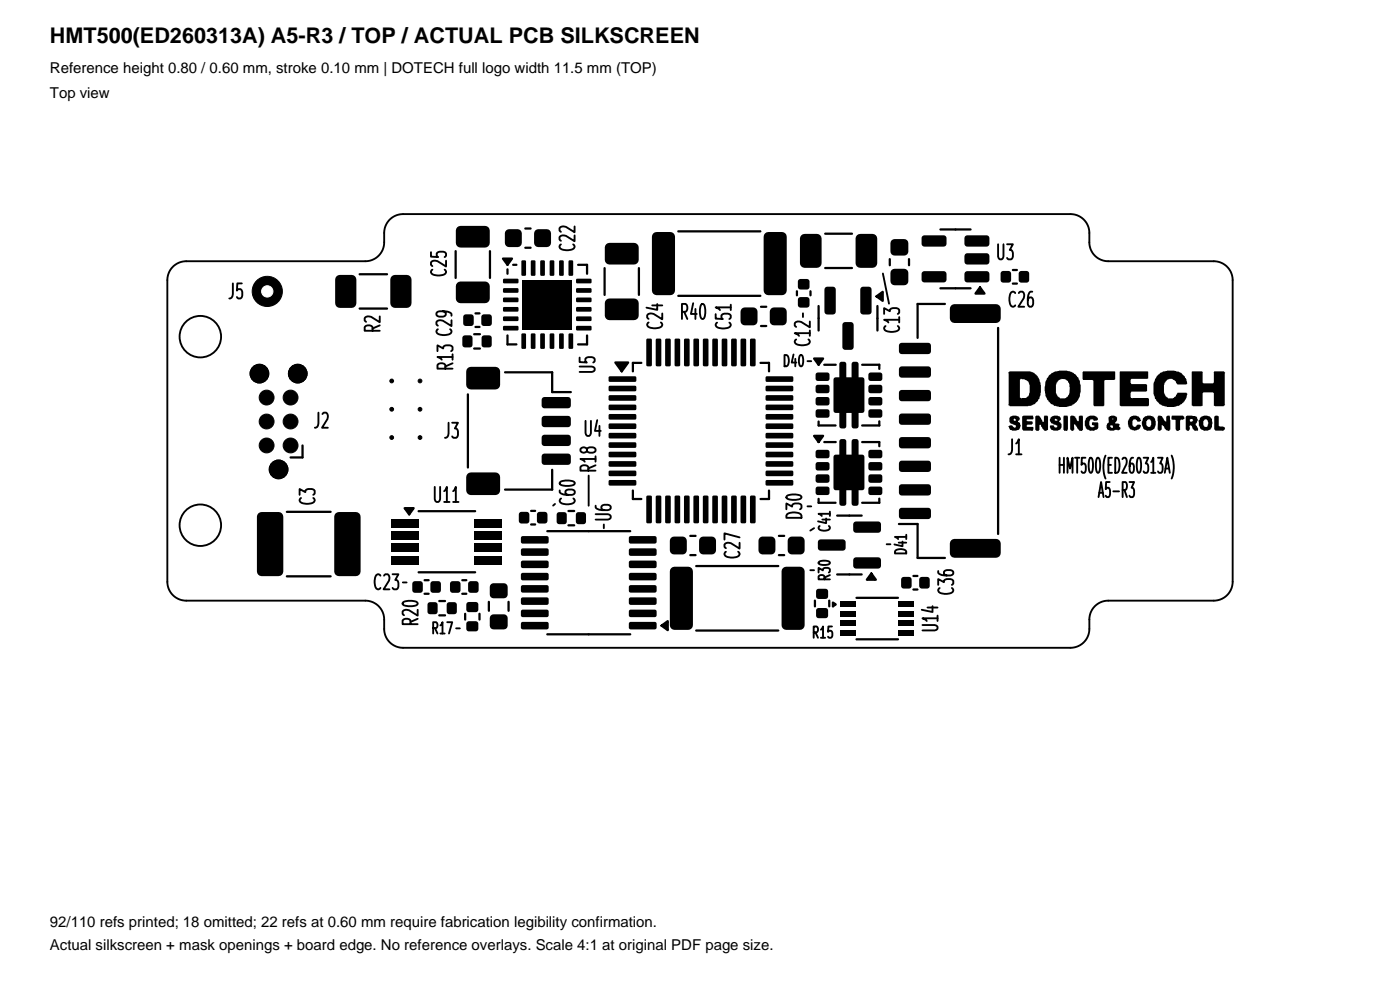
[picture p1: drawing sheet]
<svg xmlns="http://www.w3.org/2000/svg" width="297mm" height="210mm" viewBox="0 0 297 210" stroke-linecap="round" stroke-linejoin="round" font-family="sans-serif">
<g fill="#000">
<path d="M71.4 58.6l.7-.3h2.5a1 1 0 0 1 1 1v5a1 1 0 0 1-1 1h-2.5a1 1 0 0 1-1-1v-5zM83.1 58.6l.7-.3h2.5a1 1 0 0 1 1 1v5a1 1 0 0 1-1 1h-2.5a1 1 0 0 1-1-1v-5zM97 48.2l.7-.3h5.2a1 1 0 0 1 1 1v2.6a1 1 0 0 1-1 1h-5.2a1 1 0 0 1-1-1v-2.6zM106.8 59.2l3-.1 .2 .3v.6l-.2 .1h-2.9l-.2-.2zM106.7 54.9h1.9l-.9 1.3zM110.7 55.3l.7-.1 .2 .2v2.9l-.2 .2h-.5l-.3-.1zM107.4 48.9l.6-.3h1.8a.9 .9 0 0 1 .9 .9v2a.9 .9 0 0 1-.9 .9h-1.8a.9 .9 0 0 1-.9-.9v-2zM112.7 55.3l.7-.1 .2 .2v2.9l-.2 .2h-.5l-.3-.1zM114.7 55.3l.7-.1 .2 .2v2.9l-.2 .2h-.5l-.3-.1zM116.7 55.3l.7-.1 .2 .2v2.9l-.2 .2h-.5l-.3-.1zM113.6 48.9l.6-.3h1.8a.9 .9 0 0 1 .9 .9v2a.9 .9 0 0 1-.9 .9h-1.8a.9 .9 0 0 1-.9-.9v-2zM118.7 55.3l.7-.1 .2 .2v2.9l-.2 .2h-.5l-.3-.1z"/>
<path d="M120.7 55.3l.7-.1 .2 .2v2.9l-.2 .2h-.5l-.3-.1zM122.3 59.2l3-.1 .2 .3v.6l-.2 .1h-2.9l-.2-.2zM128.6 51.8l.7-.3h5.2a1 1 0 0 1 1 1v2.6a1 1 0 0 1-1 1h-5.2a1 1 0 0 1-1-1v-2.6zM138.6 49.5l.7-.3h2.9a1 1 0 0 1 1 1v11.4a1 1 0 0 1-1 1h-2.9a1 1 0 0 1-1-1v-11.4zM162.3 49.5l.7-.3h2.9a1 1 0 0 1 1 1v11.4a1 1 0 0 1-1 1h-2.9a1 1 0 0 1-1-1v-11.4zM169.4 59.3l.4-.1h1.4a.56 .56 0 0 1 .5 .5v1.2a.56 .56 0 0 1-.5 .5h-1.4a.56 .56 0 0 1-.5-.5v-1.2zM170 49.9l.7-.3h2.6a1 1 0 0 1 1 1v5.2a1 1 0 0 1-1 1h-2.6a1 1 0 0 1-1-1v-5.2zM181.8 49.9l.7-.3h2.6a1 1 0 0 1 1 1v5.2a1 1 0 0 1-1 1h-2.6a1 1 0 0 1-1-1v-5.2zM189.2 51l.6-.3h2a.88 .88 0 0 1 .9 .9v1.7a.88 .88 0 0 1-.9 .9h-2a.87 .87 0 0 1-.9-.9v-1.7zM195.7 50.1l.4-.2h4.1a.6 .6 0 0 1 .6 .6v1.2a.6 .6 0 0 1-.6 .6h-4.1a.6 .6 0 0 1-.6-.6v-1.2zM195.7 57.7l.4-.2h4.1a.6 .6 0 0 1 .6 .6v1.2a.6 .6 0 0 1-.6 .6h-4.1a.6 .6 0 0 1-.6-.6v-1.2zM204.8 57.7l.4-.2h4.1a.6 .6 0 0 1 .6 .6v1.2a.6 .6 0 0 1-.6 .6h-4.1a.6 .6 0 0 1-.6-.6v-1.2z"/>
<path d="M204.8 53.9l.4-.2h4.1a.6 .6 0 0 1 .6 .6v1.2a.6 .6 0 0 1-.6 .6h-4.1a.6 .6 0 0 1-.6-.6v-1.2zM204.8 50.1l.4-.2h4.1a.6 .6 0 0 1 .6 .6v1.2a.6 .6 0 0 1-.6 .6h-4.1a.6 .6 0 0 1-.6-.6v-1.2zM212.4 57.6l.4-.1h1.1a.56 .56 0 0 1 .6 .5v1.4a.56 .56 0 0 1-.6 .6h-1.1a.56 .56 0 0 1-.5-.6v-1.4zM216.3 57.6l.4-.1h1.1a.56 .56 0 0 1 .5 .5v1.4a.56 .56 0 0 1-.5 .6h-1.1a.56 .56 0 0 1-.6-.6v-1.4zM97 60l.7-.3h5.2a1 1 0 0 1 1 1v2.6a1 1 0 0 1-1 1h-5.2a1 1 0 0 1-1-1v-2.6zM98.2 71.3l.4-.2h1.1l.4 .2 .1 .4v1.5l-.1 .3-.4 .2h-1.1l-.4-.2-.1-.3v-1.5zM98.4 66.8l.4-.1h1.1a.56 .56 0 0 1 .6 .5v1.4a.56 .56 0 0 1-.6 .6h-1.1a.56 .56 0 0 1-.5-.6v-1.4zM102.3 71.3l.4-.2h1.1l.4 .2 .1 .4v1.5l-.1 .3-.4 .2h-1.1l-.4-.2-.1-.3v-1.5zM102.3 66.8l.4-.1h1.1a.56 .56 0 0 1 .5 .5v1.4a.56 .56 0 0 1-.5 .6h-1.1a.56 .56 0 0 1-.6-.6v-1.4zM99.2 78.1l.7-.3h5.2a1 1 0 0 1 1 1v2.8a1 1 0 0 1-1 1h-5.2a1 1 0 0 1-1-1v-2.8zM106.8 61.2l3-.1 .2 .3v.6l-.2 .1h-2.9l-.2-.2zM106.8 63.2l3-.1 .2 .3v.6l-.2 .1h-2.9l-.2-.2z"/>
<path d="M106.8 65.2l3-.1 .2 .3v.6l-.2 .1h-2.9l-.2-.2zM106.8 67.2l3-.1 .2 .3v.6l-.2 .1h-2.9l-.2-.2zM106.8 69.2l3-.1 .2 .3v.6l-.2 .1h-2.9l-.2-.2zM110.7 70.8l.7-.1 .2 .2v2.9l-.2 .2h-.5l-.3-.1zM110.9 59.4h10.4v10.4h-10.4zM112.7 70.8l.7-.1 .2 .2v2.9l-.2 .2h-.5l-.3-.1zM114.7 70.8l.7-.1 .2 .2v2.9l-.2 .2h-.5l-.3-.1zM116.7 70.8l.7-.1 .2 .2v2.9l-.2 .2h-.5l-.3-.1zM118.7 70.8l.7-.1 .2 .2v2.9l-.2 .2h-.5l-.3-.1zM120.7 70.8l.7-.1 .2 .2v2.9l-.2 .2h-.5l-.3-.1zM122.3 69.2l3-.1 .2 .3v.6l-.2 .1h-2.9l-.2-.2zM122.3 67.2l3-.1 .2 .3v.6l-.2 .1h-2.9l-.2-.2z"/>
<path d="M122.3 65.2l3-.1 .2 .3v.6l-.2 .1h-2.9l-.2-.2zM122.3 63.2l3-.1 .2 .3v.6l-.2 .1h-2.9l-.2-.2zM122.3 61.2l3-.1 .2 .3v.6l-.2 .1h-2.9l-.2-.2zM128.6 63.6l.7-.3h5.2a1 1 0 0 1 1 1v2.6a1 1 0 0 1-1 1h-5.2a1 1 0 0 1-1-1v-2.6zM130.5 76.9h2.8l-1.4 1.9zM137.2 71.9l.8-.1 .3 .3v5.3l-.3 .3h-.7l-.2-.3zM139.2 71.9l.8-.1 .3 .3v5.3l-.3 .3h-.7l-.2-.3zM141.2 71.9l.8-.1 .3 .3v5.3l-.3 .3h-.7l-.2-.3zM143.2 71.9l.8-.1 .3 .3v5.3l-.3 .3h-.7l-.2-.3zM145.2 71.9l.8-.1 .3 .3v5.3l-.3 .3h-.7l-.2-.3zM147.2 71.9l.8-.1 .3 .3v5.3l-.3 .3h-.7l-.2-.3zM149.2 71.9l.8-.1 .3 .3v5.3l-.3 .3h-.7l-.2-.3z"/>
<path d="M151.2 71.9l.8-.1 .3 .3v5.3l-.3 .3h-.7l-.2-.3zM153.2 71.9l.8-.1 .3 .3v5.3l-.3 .3h-.7l-.2-.3zM155.2 71.9l.8-.1 .3 .3v5.3l-.3 .3h-.7l-.2-.3zM157.2 71.9l.8-.1 .3 .3v5.3l-.3 .3h-.7l-.2-.3zM159.2 71.9l.8-.1 .3 .3v5.3l-.3 .3h-.7l-.2-.3zM157.4 65.5l.6-.3h1.8a.9 .9 0 0 1 .9 .9v2a.9 .9 0 0 1-.9 .9h-1.8a.9 .9 0 0 1-.9-.9v-2zM163.6 65.5l.6-.3h1.8a.9 .9 0 0 1 .9 .9v2a.9 .9 0 0 1-.9 .9h-1.8a.9 .9 0 0 1-.9-.9v-2zM169.4 63.2l.4-.2h1.4a.56 .56 0 0 1 .5 .6v1.1a.56 .56 0 0 1-.5 .6h-1.4a.56 .56 0 0 1-.5-.6v-1.1zM173.2 79.2l.3-.2 2.2 .1 .3 .4-.1 1-.4 .3h-2.2l-.3-.5zM172.7 76.1h1.9l-.9 1.3zM175.1 61l.4-.2h1.2a.6 .6 0 0 1 .6 .6v4.7a.6 .6 0 0 1-.6 .6h-1.2a.6 .6 0 0 1-.6-.6v-4.7zM178.2 76.9l.9-.2 .4 .3v3.9l-.3 .5h-.8l-.3-.3v-3.9z"/>
<path d="M178.9 68.5l.4-.2h1.2a.6 .6 0 0 1 .6 .6v4.7a.6 .6 0 0 1-.6 .6h-1.2a.6 .6 0 0 1-.6-.6v-4.7zM180.8 76.9l.9-.2 .4 .3v3.9l-.3 .5h-.8l-.3-.3v-3.9zM184.4 79.2l.3-.2 2.2 .1 .3 .4-.1 1-.4 .3h-2.2l-.3-.5zM182.7 61l.4-.2h1.2a.6 .6 0 0 1 .6 .6v4.7a.6 .6 0 0 1-.6 .6h-1.2a.6 .6 0 0 1-.6-.6v-4.7zM185.9 62.9l1.4-1v1.9zM189.2 57.3l.6-.3h2a.88 .88 0 0 1 .9 .9v1.7a.88 .88 0 0 1-.9 .9h-2a.87 .87 0 0 1-.9-.9v-1.7zM190.9 72.9l.4-.2h5.6a.6 .6 0 0 1 .6 .6v1.2a.6 .6 0 0 1-.6 .6h-5.6a.6 .6 0 0 1-.6-.6v-1.2zM201.8 64.8l.7-.3h8.8a1 1 0 0 1 1 1v2a1 1 0 0 1-1 1h-8.8a1 1 0 0 1-1-1v-2zM207.9 61l1 1.3h-2zM213.9 79l.2-.2h4.5l.8 .3 .7 .6 .6 1.5 .1 2.1-.3 1.3-.9 1.1-1.5 .5h-3.9l-.2-.2v-1.7h2.4l.4 .2 .8-.1 .5-.3 .3-.8v-1.7l-.2-.6-.3-.3-1.4-.3-.1 .1v3.8h-2.4zM222.5 79.7l1.1-.8 1-.3h1.8l1.2 .5a2.46 2.46 0 0 1 1.4 1.7l.3 .8v1.6l-.2 .3v.6l-.2 .3a2.93 2.93 0 0 1-1.6 1.6l-1 .3h-1.7l-.6-.2a2.55 2.55 0 0 1-2-1.8l-.2-.3-.1-.6h2.4l.2 .6 .6 .5 1.3-.1 .4-.3 .3-.6 .1-1.4-.2-.6a1.24 1.24 0 0 0-.8-1l-.8-.1-.2 .1a1.45 1.45 0 0 0-.9 1.1l-.1 1.8h-2.3l-.1-1.4 .2-1.1zM229.7 78.8l6.9 .1v1.5l-.2 .2-2.1 .1v5.3l-.2 .2h-2l-.1-.2v-5.2l-.2-.2h-2.1z"/>
<path d="M237.5 78.9h6.1v1.4l-.2 .1h-3.4l-.2 .1v.7l.2 .3h3.2l.1 .1v1.3l-.1 .2h-3.2l-.2 .2v1l.4 .2 3.4-.1 .1 .2v1.4l-.1 .2h-5.8l-.3-.2zM245.6 79.6l.3-.2a2.52 2.52 0 0 1 1.7-.7l1.6-.1 1.4 .5 .8 .8v.2l.3 .3 .2 1-.2 .2h-1.9l-.4-.8-.7-.4-1.1 .1-.5 .7-.2 .4v1.7l.3 .7 .6 .5h1l.7-.5 .3-.7h1.9l.2 .5-.3 .8a2.94 2.94 0 0 1-1.9 1.6l-.5 .1h-1.6a3.1 3.1 0 0 1-2-1l-.6-.7-.3-1v-2.3l.3-.9zM252.9 78.8h2.1l.2 .2-.1 2.2 .2 .1h2.1l.1-.1-.1-2.2 .2-.2h2.1l.2 .2-.1 7-.2 .2-2.1-.1v-2.7l-.1-.2h-2.1l-.2 .2v2.7l-2 .1-.3-.2zM115.1 84.4l.4-.2h5a.6 .6 0 0 1 .6 .6v1.2a.6 .6 0 0 1-.6 .6h-5a.6 .6 0 0 1-.6-.6v-1.2zM115.1 88.4l.4-.2h5a.6 .6 0 0 1 .6 .6v1.2a.6 .6 0 0 1-.6 .6h-5a.6 .6 0 0 1-.6-.6v-1.2zM115.1 92.4l.4-.2h5a.6 .6 0 0 1 .6 .6v1.2a.6 .6 0 0 1-.6 .6h-5a.6 .6 0 0 1-.6-.6v-1.2zM115.1 96.4l.4-.2h5a.6 .6 0 0 1 .6 .6v1.2a.6 .6 0 0 1-.6 .6h-5a.6 .6 0 0 1-.6-.6v-1.2zM129.2 79.9l5.5-.1 .3 .2v.7l-.3 .3h-5.3l-.3-.3zM129.2 81.9l5.5-.1 .3 .2v.7l-.3 .3h-5.3l-.3-.3zM129.2 83.9l5.5-.1 .3 .2v.7l-.3 .3h-5.3l-.3-.3zM129.2 85.9l5.5-.1 .3 .2v.7l-.3 .3h-5.3l-.3-.3zM129.2 87.9l5.5-.1 .3 .2v.7l-.3 .3h-5.3l-.3-.3z"/>
<path d="M129.2 89.9l5.5-.1 .3 .2v.7l-.3 .3h-5.3l-.3-.3zM129.2 91.9l5.5-.1 .3 .2v.7l-.3 .3h-5.3l-.3-.3zM129.2 93.9l5.5-.1 .3 .2v.7l-.3 .3h-5.3l-.3-.3zM129.2 95.9l5.5-.1 .3 .2v.7l-.3 .3h-5.3l-.3-.3zM129.2 97.9l5.5-.1 .3 .2v.7l-.3 .3h-5.3l-.3-.3zM162.5 97.9l5.5-.1 .3 .2v.7l-.3 .3h-5.3l-.3-.3zM162.5 95.9l5.5-.1 .3 .2v.7l-.3 .3h-5.3l-.3-.3zM162.5 93.9l5.5-.1 .3 .2v.7l-.3 .3h-5.3l-.3-.3zM162.5 91.9l5.5-.1 .3 .2v.7l-.3 .3h-5.3l-.3-.3zM162.5 89.9l5.5-.1 .3 .2v.7l-.3 .3h-5.3l-.3-.3zM162.5 87.9l5.5-.1 .3 .2v.7l-.3 .3h-5.3l-.3-.3zM162.5 85.9l5.5-.1 .3 .2v.7l-.3 .3h-5.3l-.3-.3z"/>
<path d="M162.5 83.9l5.5-.1 .3 .2v.7l-.3 .3h-5.3l-.3-.3zM162.5 81.9l5.5-.1 .3 .2v.7l-.3 .3h-5.3l-.3-.3zM162.5 79.9l5.5-.1 .3 .2v.7l-.3 .3h-5.3l-.3-.3zM173.2 95.6l.3-.2 2.2 .1 .3 .4-.1 1-.4 .3h-2.2l-.3-.5zM173.2 98.2l.3-.2 2.2 .1 .3 .4-.1 1-.4 .3h-2.2l-.3-.5zM173.2 81.8l.3-.2 2.2 .1 .3 .4-.1 1-.4 .3h-2.2l-.3-.5zM173.2 84.4l.3-.2 2.2 .1 .3 .4-.1 1-.4 .3h-2.2l-.3-.5zM173.2 87l.3-.2 2.2 .1 .3 .4-.1 1-.4 .3h-2.2l-.3-.5zM172.7 92.5h1.9l-.9 1.3zM177 96.6l.3-.2h5.6l.3 .2 .2 .3v6.6l-.2 .4-.3 .1h-5.6l-.3-.1-.2-.4v-6.6zM177 80.2l.3-.2h5.6l.3 .2 .2 .3v6.6l-.2 .4-.3 .1h-5.6l-.3-.1-.2-.4v-6.6zM178.2 93.3l.9-.2 .4 .3v3.9l-.3 .5h-.8l-.3-.3v-3.9z"/>
<path d="M178.2 86.4l.9-.2 .4 .3v3.9l-.3 .5h-.8l-.3-.3v-3.9zM180.8 93.3l.9-.2 .4 .3v3.9l-.3 .5h-.8l-.3-.3v-3.9zM180.8 86.4l.9-.2 .4 .3v3.9l-.3 .5h-.8l-.3-.3v-3.9zM184.4 98.2l.3-.2 2.2 .1 .3 .4-.1 1-.4 .3h-2.2l-.3-.5zM184.4 95.6l.3-.2 2.2 .1 .3 .4-.1 1-.4 .3h-2.2l-.3-.5zM184.4 87l.3-.2 2.2 .1 .3 .4-.1 1-.4 .3h-2.2l-.3-.5zM184.4 84.4l.3-.2 2.2 .1 .3 .4-.1 1-.4 .3h-2.2l-.3-.5zM184.4 81.8l.3-.2 2.2 .1 .3 .4-.1 1-.4 .3h-2.2l-.3-.5zM190.9 92.9l.4-.2h5.6a.6 .6 0 0 1 .6 .6v1.2a.6 .6 0 0 1-.6 .6h-5.6a.6 .6 0 0 1-.6-.6v-1.2zM190.9 87.9l.4-.2h5.6a.6 .6 0 0 1 .6 .6v1.2a.6 .6 0 0 1-.6 .6h-5.6a.6 .6 0 0 1-.6-.6v-1.2zM190.9 82.9l.4-.2h5.6a.6 .6 0 0 1 .6 .6v1.2a.6 .6 0 0 1-.6 .6h-5.6a.6 .6 0 0 1-.6-.6v-1.2zM190.9 77.9l.4-.2h5.6a.6 .6 0 0 1 .6 .6v1.2a.6 .6 0 0 1-.6 .6h-5.6a.6 .6 0 0 1-.6-.6v-1.2z"/>
<path d="M214.2 88.5l.6-.3a1.79 1.79 0 0 1 1.4 .4l.2 .4-.4 .3v.2l.1 .1a.91 .91 0 0 1 0 1.5l-.4 .2h-1l-.6-.3-.2-.5 .3-.3 .7 .1 .2 .4h.3l.2-.2-.1-.3-1.1-.4-.3-.3v-.4h.9l.4 .2 .1-.3-.3-.2-.2 .3h-.9zM216.8 88.3l.3-.1h2.1v.8h-1.4v.3l.2 .1h1.1v.5l-.2 .2h-.9l-.2 .1 .1 .4h1.3v.5l-.1 .3-2-.1-.3-.2zM219.8 88.2h.6l.7 .8v.4l.3 .1 .1-1.3h.7l.1 .1v2.9l-.4 .2-.4-.1-.4-.3-.3-.8-.2-.1-.1 1.1-.2 .2-.7-.2v-2.9zM222.9 88.6l.6-.4h.9l.4 .1 .2 .3v.5l-.4 .3 .6 .5v.8l-.2 .4-.5 .2h-1a.96 .96 0 0 1-.8-1l.8-.1 .3 .5 .4-.1 .1-.3-1.3-.5-.3-.5h1.5l.1-.3-.5-.2v.4h-1.1zM225.7 88.2h.8l.1 .1v2.8l-.2 .3h-.6l-.2-.2zM227 88.3l.2-.1a1.16 1.16 0 0 1 1.3 1l.1 .2 .3-.1v-1l.1-.1h.7v3l-.1 .2-.7-.1-.8-1.3-.3 .1 .1 1-.2 .2-.3 .1-.4-.3zM230.4 88.7l.8-.5h1l.3 .2a.51 .51 0 0 1 .3 .8l-.8 .1-.1-.3h-.6l-.2 .4v.8l.2 .4h.7l.2-.1-.1-.3h-.5v-.5l.2-.2 1.1 .1 .1 1.2-.2 .3-.5 .1-.3 .2-.7-.1a1.55 1.55 0 0 1-1.2-1v-1zM235.2 88.4l.5-.2h.7l.5 .2 .1 .8-.4 .4v.2h.7l.2 .2-.1 .5 .3 .2-.2 .5-2.1 .1-.6-.3v-.8h.7l.2 .5h.4l-.1-.5h-1.2v-.3l.4-.3v-.8h.7v.2h.3v-.2h-1zM239.7 88.5l.6-.3h.8l.7 .4 .3 .5-.3 .3h-.5l-.3-.4h-.5l-.3 .3v.9l.2 .3a.68 .68 0 0 0 .9-.4h.5l.3 .1a1.21 1.21 0 0 1-1.2 1.1 1.68 1.68 0 0 1-1.5-.7l-.1-1.3zM242.5 88.7l.4-.4 .4-.1h.8a1.09 1.09 0 0 1 1 1.1v.9a1.4 1.4 0 0 1-.9 1.1l-.9 .1-.7-.4-.3-.8h1l.2 .4h.5l.2-.4v-.8l-.2-.4h-.5l-.3 .4v.8h-.9l-.1-.8zM245.7 88.2h.8l.7 1.2h.2l.1-1.2h.6l.2 .9v2l-.2 .2-.3 .1-.4-.1-.3-.3-.2-.5-.4-.3v.9l-.4 .3-.4-.1-.1-.2v-2.7zM248.6 88.2h2.4l.2 .2v.5l-.2 .1h-.6v.2v2l-.3 .1-.4 .1-.3-.3v-2l-.9-.1z"/>
<path d="M251.6 88.2h1.4l.8 .1a.96 .96 0 0 1-.1 1.5l-.1 .3 .6 .8v.4l-.2 .1-.6-.1-.7-1.1h-.3l-.1 .2 .1 .7-.1 .2h-.5l-.3-.2v-1.7h1.4l.2-.2v-.2l-.5-.1-.2 .1v.4h-.9zM254.6 88.6l.8-.4h.8l.4 .1 .4 .6a2.5 2.5 0 0 1 0 2l-.7 .4-.9 .1-.2-.2-.4-.1-.5-.9h1l.2 .4h.6l.2-.6v-.5l-.3-.5h-.4l-.3 .3v.9h-1v-1l.2-.2zM257.7 88.2h.6l.2 .1v2l.2 .2 1 .1a.51 .51 0 0 1 .1 .5 .51 .51 0 0 1-.5 .3l-1.5-.1-.2-.2zM83.1 110.1h5.8v1.8h-5.8zM83.1 112.7h5.8v1.8h-5.8zM83.1 115.3h5.8v1.8h-5.8zM83.1 117.9h5.8v1.8h-5.8zM85.8 107.8h2l-1 1.3zM100.7 117.9h5.8v1.8h-5.8zM100.7 115.3h5.8v1.8h-5.8zM100.7 112.7h5.8v1.8h-5.8zM100.7 110.1h5.8v1.8h-5.8z"/>
<path d="M99.2 100.5l.7-.3h5.2a1 1 0 0 1 1 1v2.8a1 1 0 0 1-1 1h-5.2a1 1 0 0 1-1-1v-2.8zM110.2 108.7l.4-.1h1.1a.56 .56 0 0 1 .6 .5v1.4a.56 .56 0 0 1-.6 .6h-1.1a.56 .56 0 0 1-.5-.6v-1.4zM114.1 108.7l.4-.1h1.1a.56 .56 0 0 1 .5 .5v1.4a.56 .56 0 0 1-.5 .6h-1.1a.56 .56 0 0 1-.6-.6v-1.4zM110.6 113.8l.3-.1h5.3l.2 .4v1l-.4 .2h-5.3l-.2-.4zM110.6 116.4l.3-.1h5.3l.2 .4v1l-.4 .2h-5.3l-.2-.4zM118.2 108.8l.4-.2h1.1l.4 .2 .1 .4v1.5l-.1 .3-.4 .2h-1.1l-.4-.2-.1-.3v-1.5zM122.3 108.8l.4-.2h1.1l.4 .2 .1 .4v1.5l-.1 .3-.4 .2h-1.1l-.4-.2-.1-.3v-1.5zM129.2 99.9l5.5-.1 .3 .2v.7l-.3 .3h-5.3l-.3-.3zM129.2 101.9l5.5-.1 .3 .2v.7l-.3 .3h-5.3l-.3-.3zM137.2 105.2l.8-.1 .3 .3v5.3l-.3 .3h-.7l-.2-.3zM139.2 105.2l.8-.1 .3 .3v5.3l-.3 .3h-.7l-.2-.3zM133.5 116.4l.3-.1h5.3l.2 .4v1l-.4 .2h-5.3l-.2-.4z"/>
<path d="M133.5 113.8l.3-.1h5.3l.2 .4v1l-.4 .2h-5.3l-.2-.4zM141.2 105.2l.8-.1 .3 .3v5.3l-.3 .3h-.7l-.2-.3zM142.4 114.1l.6-.3h1.8a.9 .9 0 0 1 .9 .9v2a.9 .9 0 0 1-.9 .9h-1.8a.9 .9 0 0 1-.9-.9v-2zM143.2 105.2l.8-.1 .3 .3v5.3l-.3 .3h-.7l-.2-.3zM145.2 105.2l.8-.1 .3 .3v5.3l-.3 .3h-.7l-.2-.3zM147.2 105.2l.8-.1 .3 .3v5.3l-.3 .3h-.7l-.2-.3zM148.6 114.1l.6-.3h1.8a.9 .9 0 0 1 .9 .9v2a.9 .9 0 0 1-.9 .9h-1.8a.9 .9 0 0 1-.9-.9v-2zM149.2 105.2l.8-.1 .3 .3v5.3l-.3 .3h-.7l-.2-.3zM151.2 105.2l.8-.1 .3 .3v5.3l-.3 .3h-.7l-.2-.3zM153.2 105.2l.8-.1 .3 .3v5.3l-.3 .3h-.7l-.2-.3zM155.2 105.2l.8-.1 .3 .3v5.3l-.3 .3h-.7l-.2-.3zM157.2 105.2l.8-.1 .3 .3v5.3l-.3 .3h-.7l-.2-.3z"/>
<path d="M159.2 105.2l.8-.1 .3 .3v5.3l-.3 .3h-.7l-.2-.3zM162.5 101.9l5.5-.1 .3 .2v.7l-.3 .3h-5.3l-.3-.3zM162.5 99.9l5.5-.1 .3 .2v.7l-.3 .3h-5.3l-.3-.3zM161.2 114.1l.6-.3h1.8a.9 .9 0 0 1 .9 .9v2a.9 .9 0 0 1-.9 .9h-1.8a.9 .9 0 0 1-.9-.9v-2zM167.4 114.1l.6-.3h1.8a.9 .9 0 0 1 .9 .9v2a.9 .9 0 0 1-.9 .9h-1.8a.9 .9 0 0 1-.9-.9v-2zM173.2 100.8l.3-.2 2.2 .1 .3 .4-.1 1-.4 .3h-2.2l-.3-.5zM173.2 103.4l.3-.2 2.2 .1 .3 .4-.1 1-.4 .3h-2.2l-.3-.5zM178.2 102.8l.9-.2 .4 .3v3.9l-.3 .5h-.8l-.3-.3v-3.9zM173.7 114.6l.4-.2h4.7a.6 .6 0 0 1 .6 .6v1.2a.6 .6 0 0 1-.6 .6h-4.7a.6 .6 0 0 1-.6-.6v-1.2zM180.8 102.8l.9-.2 .4 .3v3.9l-.3 .5h-.8l-.3-.3v-3.9zM184.4 103.4l.3-.2 2.2 .1 .3 .4-.1 1-.4 .3h-2.2l-.3-.5zM184.4 100.8l.3-.2 2.2 .1 .3 .4-.1 1-.4 .3h-2.2l-.3-.5z"/>
<path d="M181.2 110.8l.4-.2h4.7a.6 .6 0 0 1 .6 .6v1.2a.6 .6 0 0 1-.6 .6h-4.7a.6 .6 0 0 1-.6-.6v-1.2zM190.9 107.9l.4-.2h5.6a.6 .6 0 0 1 .6 .6v1.2a.6 .6 0 0 1-.6 .6h-5.6a.6 .6 0 0 1-.6-.6v-1.2zM190.9 102.9l.4-.2h5.6a.6 .6 0 0 1 .6 .6v1.2a.6 .6 0 0 1-.6 .6h-5.6a.6 .6 0 0 1-.6-.6v-1.2zM190.9 97.9l.4-.2h5.6a.6 .6 0 0 1 .6 .6v1.2a.6 .6 0 0 1-.6 .6h-5.6a.6 .6 0 0 1-.6-.6v-1.2zM201.8 114.6l.7-.3h8.8a1 1 0 0 1 1 1v2a1 1 0 0 1-1 1h-8.8a1 1 0 0 1-1-1v-2zM54.8 108.9l.7-.3h3.6a1 1 0 0 1 1 1v11.6a1 1 0 0 1-1 1h-3.6a1 1 0 0 1-1-1v-11.6zM71.2 108.9l.7-.3h3.6a1 1 0 0 1 1 1v11.6a1 1 0 0 1-1 1h-3.6a1 1 0 0 1-1-1v-11.6zM87.6 123.4l.4-.1h1.1a.56 .56 0 0 1 .6 .5v1.4a.56 .56 0 0 1-.6 .6h-1.1a.56 .56 0 0 1-.5-.6v-1.4zM90.8 127.9l.4-.2h1.1l.4 .2 .1 .4v1.5l-.1 .3-.4 .2h-1.1l-.4-.2-.1-.3v-1.5zM91.5 123.4l.4-.1h1.1a.56 .56 0 0 1 .5 .5v1.4a.56 .56 0 0 1-.5 .6h-1.1a.56 .56 0 0 1-.6-.6v-1.4zM94.9 127.9l.4-.2h1.1l.4 .2 .1 .4v1.5l-.1 .3-.4 .2h-1.1l-.4-.2-.1-.3v-1.5zM95.6 123.4l.4-.1h1.1a.56 .56 0 0 1 .6 .5v1.4a.56 .56 0 0 1-.6 .6h-1.1a.56 .56 0 0 1-.5-.6v-1.4z"/>
<path d="M99.1 127.9l.4-.2h1.4l.4 .2 .2 .3v1.1l-.2 .4-.4 .2h-1.4l-.4-.2-.2-.4v-1.1zM99.1 131.9l.4-.1h1.4l.4 .1 .2 .4v1.1l-.2 .4-.4 .1h-1.4l-.4-.1-.2-.4v-1.1zM99.5 123.4l.4-.1h1.1a.56 .56 0 0 1 .5 .5v1.4a.56 .56 0 0 1-.5 .6h-1.1a.56 .56 0 0 1-.6-.6v-1.4zM104.1 130.6l.6-.3h2.2a.8 .8 0 0 1 .8 .8v1.6a.8 .8 0 0 1-.8 .8h-2.2a.8 .8 0 0 1-.8-.8v-1.6zM104.1 124l.6-.3h2.2a.8 .8 0 0 1 .8 .8v1.6a.8 .8 0 0 1-.8 .8h-2.2a.8 .8 0 0 1-.8-.8v-1.6zM110.6 119l.3-.1h5.3l.2 .4v1l-.4 .2h-5.3l-.2-.4zM110.6 121.6l.3-.1h5.3l.2 .4v1l-.4 .2h-5.3l-.2-.4zM110.6 124.2l.3-.1h5.3l.2 .4v1l-.4 .2h-5.3l-.2-.4zM110.6 126.8l.3-.1h5.3l.2 .4v1l-.4 .2h-5.3l-.2-.4zM110.6 129.4l.3-.1h5.3l.2 .4v1l-.4 .2h-5.3l-.2-.4zM110.6 132l.3-.1h5.3l.2 .4v1l-.4 .2h-5.3l-.2-.4zM133.5 132l.3-.1h5.3l.2 .4v1l-.4 .2h-5.3l-.2-.4z"/>
<path d="M133.5 129.4l.3-.1h5.3l.2 .4v1l-.4 .2h-5.3l-.2-.4zM133.5 126.8l.3-.1h5.3l.2 .4v1l-.4 .2h-5.3l-.2-.4zM133.5 124.2l.3-.1h5.3l.2 .4v1l-.4 .2h-5.3l-.2-.4zM133.5 121.6l.3-.1h5.3l.2 .4v1l-.4 .2h-5.3l-.2-.4zM133.5 119l.3-.1h5.3l.2 .4v1l-.4 .2h-5.3l-.2-.4zM140.3 132.7l1.4-.9v1.9zM142.4 120.5l.7-.3h2.9a1 1 0 0 1 1 1v11.4a1 1 0 0 1-1 1h-2.9a1 1 0 0 1-1-1v-11.4zM166.1 120.5l.7-.3h2.9a1 1 0 0 1 1 1v11.4a1 1 0 0 1-1 1h-2.9a1 1 0 0 1-1-1v-11.4zM173.3 125.1l.4-.2h1.4l.4 .2 .2 .3v1.1l-.2 .4-.4 .2h-1.4l-.4-.2-.2-.4v-1.1zM173.3 129.1l.4-.1h1.4l.4 .1 .2 .4v1.1l-.2 .4-.4 .1h-1.4l-.4-.1-.2-.4v-1.1zM178.3 127.6h3.2v1.2h-3.2zM178.3 129.6h3.2v1.2h-3.2z"/>
<path d="M178.3 131.6h3.2v1.2h-3.2zM178.3 133.6h3.2v1.2h-3.2zM184.9 121.7l.9 1.3h-1.9zM181.2 118.4l.4-.2h4.7a.6 .6 0 0 1 .6 .6v1.2a.6 .6 0 0 1-.6 .6h-4.7a.6 .6 0 0 1-.6-.6v-1.2zM190.7 133.6h3.2v1.2h-3.2zM190.7 131.6h3.2v1.2h-3.2zM190.7 129.6h3.2v1.2h-3.2zM190.7 127.6h3.2v1.2h-3.2zM191.3 122.5l.4-.1h1.1a.56 .56 0 0 1 .6 .5v1.4a.56 .56 0 0 1-.6 .6h-1.1a.56 .56 0 0 1-.5-.6v-1.4zM195.2 122.5l.4-.1h1.1a.56 .56 0 0 1 .5 .5v1.4a.56 .56 0 0 1-.5 .6h-1.1a.56 .56 0 0 1-.6-.6v-1.4z"/>
</g>
<g fill="#000" stroke="#000" stroke-width=".21">
<circle cx="55" cy="79.3" r="1.98"/>
<circle cx="56.7" cy="61.8" r="3.2"/>
<circle cx="63.2" cy="79.3" r="1.98"/>
<circle cx="56.6" cy="84.3" r="1.57"/>
<circle cx="56.6" cy="89.4" r="1.57"/>
<circle cx="56.6" cy="94.5" r="1.57"/>
<circle cx="59.1" cy="99.6" r="1.98"/>
<circle cx="61.6" cy="84.3" r="1.57"/>
<circle cx="61.6" cy="89.4" r="1.57"/>
<circle cx="61.6" cy="94.5" r="1.57"/>
<circle cx="83.1" cy="86.8" r=".4"/>
<circle cx="83.1" cy="92.8" r=".4"/>
<circle cx="83.1" cy="80.8" r=".4"/>
<circle cx="89.1" cy="86.8" r=".4"/>
<circle cx="89.1" cy="92.8" r=".4"/>
<circle cx="89.1" cy="80.8" r=".4"/>
</g>
<g fill="none" stroke="#000" stroke-width=".4">
<path d="M36.7 56.6a4 4 0 0 1 2.8-1.2h38a4 4 0 0 0 4-4v-2a4 4 0 0 1 4-4h141.6a4 4 0 0 1 4 4v2a4 4 0 0 0 4 4h22.4a4 4 0 0 1 4 4v64a4 4 0 0 1-4 4h-22.4a4 4 0 0 0-4 4v2a4 4 0 0 1-4 4h-141.6a4 4 0 0 1-4-4v-2a4 4 0 0 0-4-4h-38a4 4 0 0 1-4-4v-64a4 4 0 0 1 1.2-2.8zM187.3 58l1.3 6.4M170.3 66.5v.8M171.3 76.6h.8M117.7 106.9l-.4 .4M124.9 100.9v6.4M128.1 111.3v.8M171.3 107.4h.8M172.7 112l-.8 .6M188.1 115.5h.8M85.5 123.6h.8M96.8 133.3h.8"/>
<path d="M171.9 121h.8"/>
<circle cx="42.5" cy="71.4" r="4.4"/>
<circle cx="42.5" cy="111.4" r="4.4"/>
</g>
<g fill="none" stroke="#000" stroke-width=".48">
<path d="M76.3 58.2h5.8M96.7 53.3v5.7M103.9 53.3v5.7M106.7 54.9h1.9l-.9 1.3zM107.7 57.1v1M108.9 56.2h.7M111.4 48.5h1.2M111.4 52.6h1.2M122.6 56.2h1.9v1.9M128.3 56.9v5.7M135.5 56.9v5.7M143.9 49.1h17.4"/>
<path d="M175.1 49.6h5.6M175.1 56.9h5.6M188.8 55v1.3M192.8 55v1.3M199.5 48.7h6.4M214.9 57.3h.8M76.3 65.5h5.8M100.6 70.9h1.2M100.6 73.9h1.2M100.9 66.5h.8M100.9 69.4h.8M107.1 79h10v4.2h4"/>
<path d="M107.7 71.2v1.9h1.9M124.5 71.2v1.9h-1.9M130.5 76.9h2.8l-1.4 1.9zM136.1 77h-1.8v1.8M143.9 62.8h17.4M161.3 77h1.8v1.8M161.4 65.1h1.2M161.4 69.2h1.2M169.1 61.8v.8M171.9 61.8v.8M172.7 76.1h1.9l-.9 1.3zM173.7 64.9v5.2"/>
<path d="M174.9 77.4h2.4M182.9 77.4h3.6v.9M185.9 62.9l1.4-1v1.9zM186.1 64.9v5.2M199.5 61.2h6.4M200.5 64.5h-5.8v7.2M207.9 61l1 1.3h-2zM211.7 69.6v43.7M214.9 60.2h.8M64.2 94.5v2.5h-2.6M99.3 83.7v15.5M117.1 99.7v4.2h-10"/>
<path d="M172.7 92.5h1.9l-.9 1.3zM173.7 89.4v.9h3.6M174.9 93.8h2.4M182.9 93.8h3.6v.9M186.5 89.4v.9h-3.6M60.9 108.6h9.2M85.8 107.8h2l-1 1.3zM88.8 108.4h12M112.7 108.4h.8M112.7 111.3h.8M116.1 112.7h17.6M120.6 108.4h1.2"/>
<path d="M120.6 111.4h1.2M134.3 104.1v1.8h1.8M146.4 113.7h1.2M146.4 117.8h1.2M163.1 104.1v1.8h-1.8M165.2 113.7h1.2M165.2 117.8h1.2M173.7 105.8v.9h3.6M177.6 109.4h5.2M186.5 105.8v.9h-3.6M190.7 111.2h4v7.2h5.8M60.9 122.3h9.2"/>
<path d="M88.8 121.4h12M90.1 123.1h.8M90.1 126h.8M93.2 127.5h1.2M93.2 130.5h1.2M98.1 123.1h.8M98.1 126h.8M98.7 130.2v1.2M101.7 130.2v1.2M103.7 127.7v1.9M107.9 127.7v1.9M116.1 134.6h17.6"/>
<path d="M140.3 132.7l1.4-.9v1.9zM147.7 120.1h17.4M147.7 133.8h17.4M172.9 127.4v1.2M175.9 127.4v1.2M176.7 127.8l.6 .4-.6 .4zM177.6 121.9h5.2M181.7 126.8h8.8M181.7 135.6h8.8M184.9 121.7l.9 1.3h-1.9zM193.8 122.2h.8M193.8 125.1h.8"/>
</g>
<circle cx="56.7" cy="61.8" r="1.2" fill="#fff" stroke="#fff" stroke-width=".21"/>
<text font-size="4.6" x="10.6" y="9.2">HMT500(ED260313A) A5-R3 / TOP / ACTUAL PCB SILKSCREEN</text>
<g font-size="3.2">
<text x="10.6" y="15.5">Reference height 0.80 / 0.60 mm, stroke 0.10 mm | DOTECH full logo width 11.5 mm (TOP)</text>
<text x="10.6" y="20.8">Top view</text>
<text x="122.9" y="53.7" transform="rotate(-90 122.9 53.7)">C22</text>
<text x="95.6" y="59" transform="rotate(-90 95.6 59)">C25</text>
<text x="211.1" y="56">U3</text>
<text x="48.2" y="64.3">J5</text>
<text x="81.5" y="70.8" transform="rotate(-90 81.5 70.8)">R2</text>
<text x="141.5" y="70.2" transform="rotate(-90 141.5 70.2)">C24</text>
<text x="144" y="68.6">R40</text>
<text x="156" y="70.3" transform="rotate(-90 156 70.3)">C51</text>
<text x="191.7" y="71" transform="rotate(-90 191.7 71)">C13</text>
<text x="213.6" y="66">C26</text>
<text x="172.8" y="73.8" transform="rotate(-90 172.8 73.8)">C12</text>
<text x="97" y="78.9" transform="rotate(-90 97 78.9)">R13 C29</text>
<text x="127.1" y="79.6" transform="rotate(-90 127.1 79.6)">U5</text>
<text x="66.3" y="91.7">J2</text>
<text x="93.9" y="93.8">J3</text>
<text x="123.5" y="93.4">U4</text>
<text x="127.3" y="100.5" transform="rotate(-90 127.3 100.5)">R18</text>
<text x="213.5" y="97.3">J1</text>
<text x="224.2" y="101.3">HMT500(ED260313A)</text>
<text x="67.7" y="107.5" transform="rotate(-90 67.7 107.5)">C3</text>
<text x="91.5" y="107.4">U11</text>
<text x="122.9" y="107.6" transform="rotate(-90 122.9 107.6)">C60</text>
<text x="232.7" y="106.4">A5-R3</text>
<text x="130.5" y="110.9" transform="rotate(-90 130.5 110.9)">U6</text>
<text x="171" y="110.5" transform="rotate(-90 171 110.5)">D30</text>
<text x="157.9" y="118.9" transform="rotate(-90 157.9 118.9)">C27</text>
<text x="78.9" y="126">C23</text>
<text x="203.2" y="126.6" transform="rotate(-90 203.2 126.6)">C36</text>
<text x="89.6" y="133.1" transform="rotate(-90 89.6 133.1)">R20</text>
<text x="199.9" y="134.4" transform="rotate(-90 199.9 134.4)">U14</text>
<text x="10.6" y="196.6">92/110 refs printed; 18 omitted; 22 refs at 0.60 mm require fabrication legibility confirmation.</text>
<text x="10.6" y="201.5">Actual silkscreen + mask openings + board edge. No reference overlays. Scale 4:1 at original PDF page size.</text>
</g>
<g font-size="2.4">
<text x="165.9" y="78.4">D40</text>
<text x="176.8" y="113" transform="rotate(-90 176.8 113)">C41</text>
<text x="193" y="117.9" transform="rotate(-90 193 117.9)">D41</text>
<text x="176.8" y="123.4" transform="rotate(-90 176.8 123.4)">R30</text>
<text x="91.4" y="135.1">R17</text>
<text x="172.1" y="136">R15</text>
</g>
</svg>
